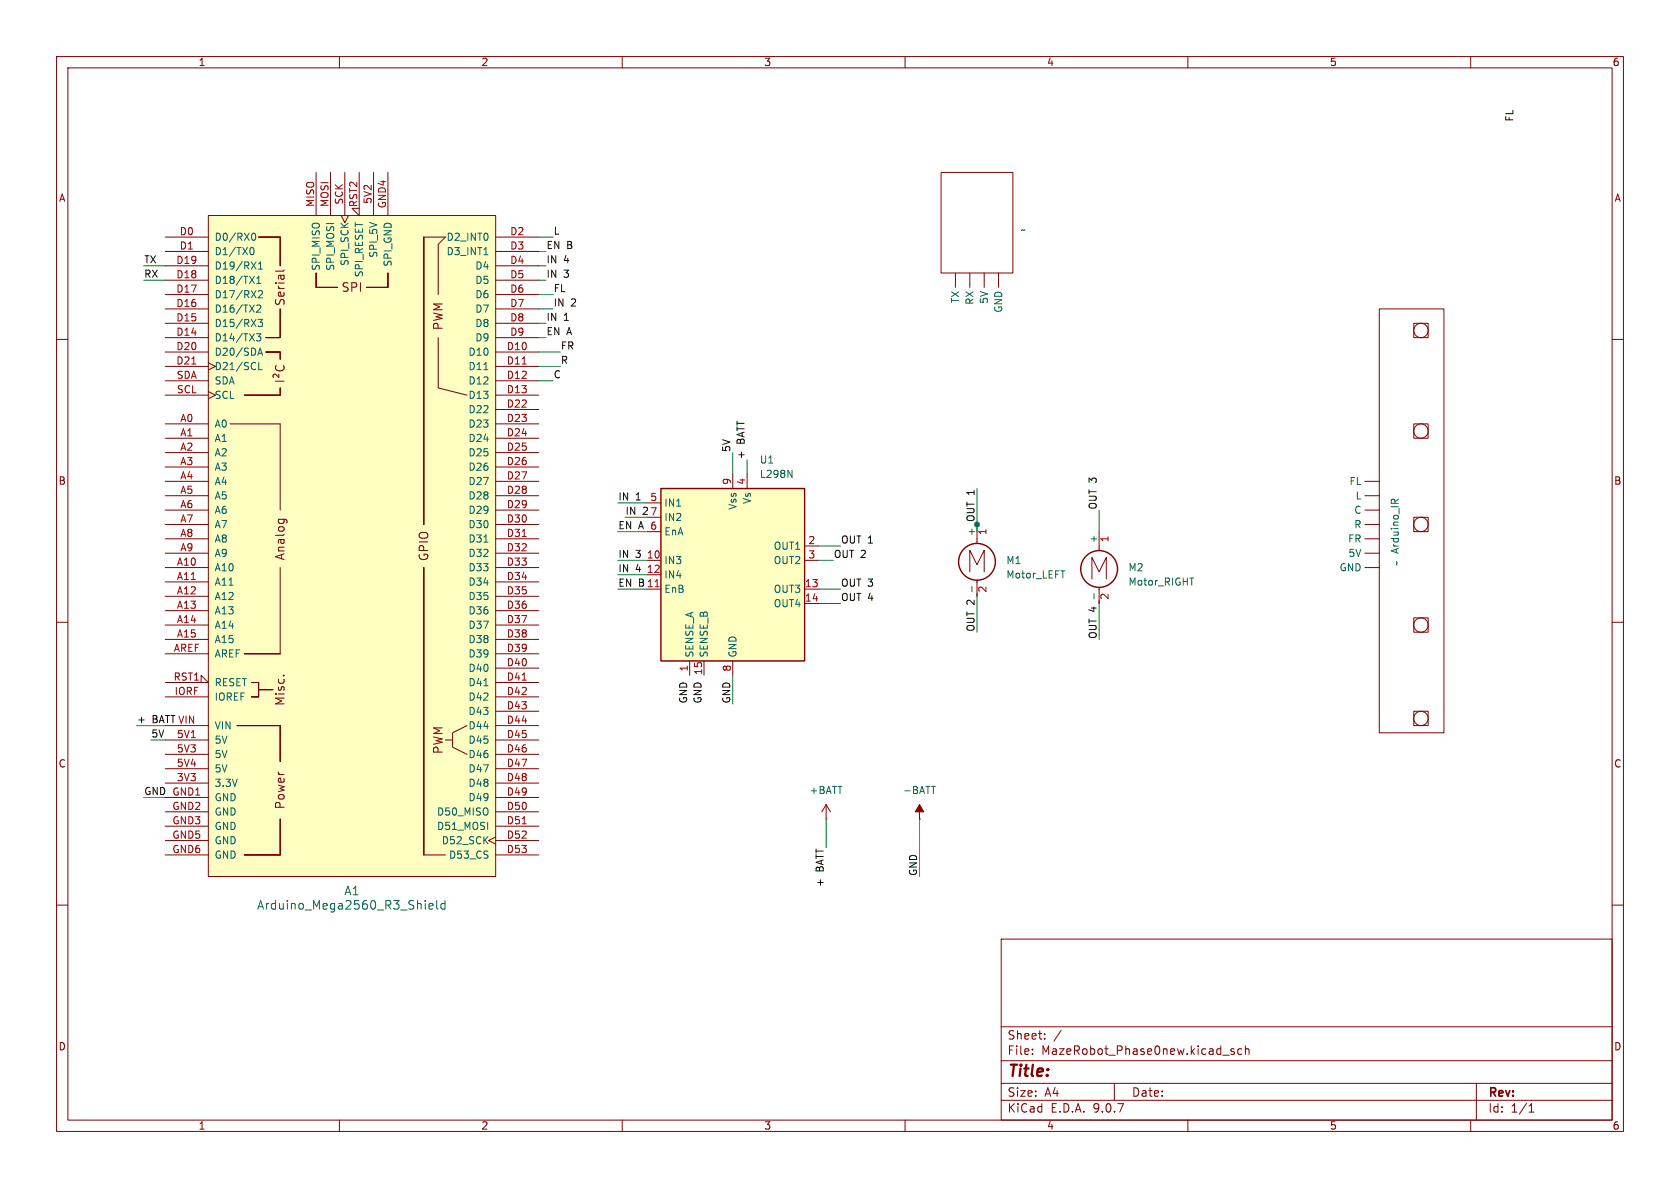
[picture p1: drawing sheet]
<svg xmlns="http://www.w3.org/2000/svg" width="297mm" height="210mm" viewBox="0 0 297 210" stroke-linecap="round" stroke-linejoin="round" font-family="sans-serif">
<g fill="none" stroke="#840000" stroke-width=".18">
<path d="M10 10h277v190h-277zM12 12h273v186h-273zM60 10v2M110 10v2M160 10v2M210 10v2M260 10v2M10 60h2M285 60h2M10 110h2M285 110h2M10 160h2"/>
<path d="M177 166h108v32h-108zM285 160h2M60 198v2M110 198v2M160 198v2M177 194.5h108M177 191.5h108M177 187.5h108M177 181.5h108M182.5 186.3v.1M182.5 185.5v.1M184.7 183.6v.1"/>
<path d="M184.7 182.8v.1M187.6 182.1l-1.3 2M197 191.5v3M210 198v2M216.2 186.5h1.1M218.2 185.5l-.4-.1-.2 .2 .1 .2 .5 .2v.3h-.6M219.5 185.5l-.4-.1-.3 .3v.4l.2 .2h.5M220.2 185.5l.2-.1 .3 .1 .1 .9M220.2 184.9v1.5M260 198v2M261 191.5v6.5M270.3 196.6h.9"/>
<path d="M270.3 195.5l.4-.4v1.5"/>
</g>
<path d="M36.8 38.1h50.8v116.8h-50.8z" fill="#ffffc2"/>
<g fill="none" stroke="#840000" stroke-width=".18">
<path d="M36.8 38.1h50.8v116.8h-50.8zM55.9 30.5v7.6M58.4 30.5v7.6M60.3 38.1l.7 1.3 .6-1.3M61 30.5v7.6M63.5 30.5v7.6l-1.3-1.3h1.3M66 30.5v7.6M68.6 30.5v7.6M29.2 41.9h7.6M29.2 44.5h7.6M29.2 47h7.6M29.2 49.5h7.6"/>
<path d="M29.2 52.1h7.6M29.2 54.6h7.6M29.2 57.2h7.6M29.2 59.7h7.6M45.7 41.9h3.8zM47 59.7h2.5zM49.5 41.9v5.1zM49.5 54.6v5.1zM50.2 47.7l-.2 .2h-1.3M55.9 48.3v2.5zM55.9 50.8h3.8zM64.8 50.8h3.8z"/>
<path d="M68.6 48.3v2.5zM74.9 41.9h3.8l-1.2 1.3v8.9M74.9 41.9v50.8zM77.5 59.7v8.9l5 1.3M87.6 41.9h7.6M87.6 44.5h7.6M87.6 47h7.6M87.6 49.5h7.6M87.6 52.1h7.6M87.6 54.6h7.6M87.6 57.2h7.6M87.6 59.7h7.6"/>
<path d="M243.8 54.6h11.5v74.9h-11.5zM249.9 57.2h2.6v2.5h-2.6zM29.2 74.9h7.6M29.2 62.2h7.6M29.2 64.8h7.6M29.2 67.3h7.6M29.2 69.9h7.6M29.2 77.5h7.6M36.8 64.1l1.3 .7-1.3 .6M36.8 69.2l1.3 .7-1.3 .6M40.6 74.9h8.9v15.3M43.2 69.9h6.3z"/>
<path d="M47 62.2h2.5zM48.7 67.4h1.5M48.8 64.6a.61 .61 0 0 0 0 .8 .61 .61 0 0 0 .8 .2 .57 .57 0 0 0 .6-.3 .57 .57 0 0 0-.1-.7M49.3 66.1v.6l-.5-.5a.31 .31 0 0 0-.5 .2v.3M49.5 62.2v1.3zM49.5 68.6v1.3zM87.6 74.9h7.6M87.6 62.2h7.6M87.6 64.8h7.6M87.6 67.3h7.6M87.6 69.9h7.6M87.6 77.5h7.6"/>
<path d="M87.6 72.4h7.6M249.9 74.9h2.6v2.6h-2.6zM29.2 80h7.6M29.2 82.6h7.6M29.2 85.1h7.6M29.2 87.6h7.6M29.2 90.2h7.6M29.2 92.7h7.6M29.2 95.3h7.6M29.2 97.8h7.6M49.2 91.8h1.2l.3 .1M49.3 91.8l-.1 .1"/>
<path d="M50.2 91.8v.1M87.6 80h7.6M87.6 82.6h7.6M87.6 85.1h7.6M87.6 87.6h7.6M87.6 90.2h7.6M87.6 92.7h7.6M87.6 95.3h7.6M87.6 97.8h7.6M241.3 85.1h2.5M241.3 87.6h2.5M241.3 90.2h2.5"/>
<path d="M241.3 92.7h2.5M241.3 95.3h2.5M241.3 97.8h2.5M249.9 91.4h2.6v2.6h-2.6zM29.2 100.3h7.6M29.2 102.9h7.6M29.2 105.4h7.6M29.2 108h7.6M29.2 110.5h7.6M29.2 113h7.6M29.2 115.6h7.6M43.2 115.6h6.3z"/>
<path d="M49.5 100.3v15.3M50.1 119.4h.1M74.9 100.3v50.8zM87.6 100.3h7.6M87.6 102.9h7.6M87.6 105.4h7.6M87.6 108h7.6M87.6 110.5h7.6M87.6 113h7.6M87.6 115.6h7.6M87.6 118.1h7.6M241.3 100.3h2.5"/>
<path d="M249.9 109.2h2.6v2.6h-2.6zM29.2 120.7h7.6l-1.2-1.3v1.3M29.2 130.8h7.6M29.2 123.2h7.6M29.2 128.3h7.6M29.2 133.4h7.6M29.2 135.9h7.6M29.2 138.4h7.6M41.9 128.3h7.6zM44.4 120.7h1.3zM44.4 123.2h1.3zM45.7 120.7v2.5z"/>
<path d="M45.7 121.9h2.6zM49.5 128.3v6.3zM78.7 130.8h1.3M82.5 128.3l-2.5 1.2v2.6l2.5 1.3M87.6 130.8h7.6M87.6 120.7h7.6M87.6 123.2h7.6M87.6 128.3h7.6M87.6 133.4h7.6M87.6 135.9h7.6M87.6 138.4h7.6M87.6 125.7h7.6"/>
<path d="M249.9 125.7h2.6v2.6h-2.6zM29.2 151.1h7.6M29.2 141h7.6M29.2 143.5h7.6M29.2 146.1h7.6M29.2 148.6h7.6M43.2 151.1h6.3zM49.5 144.8v6.3zM74.9 151.1h3.8M87.6 148l-1.2 .6 1.2 .6M87.6 151.1h7.6M87.6 141h7.6"/>
<path d="M87.6 143.5h7.6M87.6 146.1h7.6M87.6 148.6h7.6"/>
<circle cx="251.2" cy="58.4" r="1.27"/>
<circle cx="251.2" cy="76.2" r="1.27"/>
<circle cx="251.2" cy="92.7" r="1.27"/>
<circle cx="251.2" cy="110.5" r="1.27"/>
<circle cx="251.2" cy="127" r="1.27"/>
</g>
<g fill="none" stroke="#006464" stroke-width=".18">
<path d="M44.4 43.8h.1a.68 .68 0 0 1 .4 .6 .68 .68 0 0 1-.4 .6h-.1M44.5 41.5l.3-.3a.68 .68 0 0 1 .4 .7 .68 .68 0 0 1-.4 .6l-.3-.3M45.3 59h.8l-.4 .5 .3 .1v.5l-.1 .2-.6-.2M45.4 50.1h.7M45.4 49.2l.3-.4v1.3M45.4 54l.5-.1 .2 .4-.8 .9h.8M45.6 56.5h.8l-.4 .4 .4 .2v.5l-.2 .1-.6-.1M45.7 47.6h.7M45.7 46.7l.3-.4v1.3M45.7 51.5l.5-.1 .2 .3-.8 .9h.8M85.5 45h.8M45.6 62.8l.4-1.3 .4 1.3"/>
<path d="M45.7 62.4h.6M45.7 64.1v1.2h.7M85.5 65.3h.8M85.5 95.8h.8M245.9 89v-.5l.3-.3 .3 .2 .1 .6M247.2 88.2l-.6 .5M85.5 121.2h.8M77.2 159.2v1.3l.2 .2M78.7 159.8l-.5-.1-.3 .3v.4l.2 .2h.6M78.7 159.2v1.5M75.8 160.2l.8-.1-.1-.3-.4-.1-.3 .2 .1 .7h.6"/>
</g>
<path d="M33.9 64.4h.7M92.3 64.4h.7M92.3 94.8h.7M92.3 120.2h.7M92.3 145.6h.7" fill="none" stroke="#a90000" stroke-width=".18"/>
<path d="M116.8 86.4h25.4v30.4h-25.4z" fill="#ffffc2"/>
<g fill="none" stroke="#840000" stroke-width=".25">
<path d="M116.8 86.4h25.4v30.4h-25.4z"/>
<circle cx="172.7" cy="99.3" r="3.3"/>
<circle cx="194.3" cy="100.6" r="3.3"/>
</g>
<g fill="none" stroke="#840000" stroke-width=".18">
<path d="M166.4 30.5h12.7v17.8h-12.7zM168.9 48.3v2.5M171.4 48.3v2.5M174 48.3v2.5M176.5 48.3v2.5M114.3 88.9h2.5M114.3 91.4h2.5M114.3 94h2.5M114.3 99.1h2.5M129.5 83.8v2.6M132.1 83.8v2.6M142.2 99.1h2.6"/>
<path d="M142.2 96.5h2.6M172.7 92.7v3.4M194.3 94v3.3M114.3 101.6h2.5M114.3 104.1h2.5M121.9 116.8v2.6M124.5 116.8v2.6M129.5 116.8v2.6M142.2 104.1h2.6M142.2 106.7h2.6M171.4 101.1v-3.8l1.3 2.5 1.3-2.5v3.8M172.7 102.6v2.8"/>
<path d="M193 102.4v-3.8l1.3 2.5 1.3-2.5v3.8M194.3 103.8v2.9M146 144.8h.1M146 142.2l-.7 1.3M146 142.2l.8 1.3M146 142.2v2.6M162.6 144.8h.1M162.6 142.2v2.6"/>
</g>
<path d="M115.8 103.7h.7" fill="none" stroke="#a90000" stroke-width=".18"/>
<path d="M139.3 83.1l.7 1.3v-1.3M171.8 103.7v.9M187.5 100.9h.8M193.4 104.9v1M210.3 102.2h.8M164.6 139h.8" fill="none" stroke="#006464" stroke-width=".18"/>
<path d="M162.6 142.2l.7 1.3h-1.5z" fill="#840000" stroke="#840000" stroke-width=".18"/>
<g fill="none" stroke="#009600" stroke-width=".18">
<path d="M25.4 47h3.8M25.4 49.5h3.8M95.2 47h1.3M95.2 41.9h2.6M95.2 59.7h1.3M95.2 54.6h2.6M95.2 57.2h1.3M95.2 49.5h1.3M95.2 52.1h2.6M95.2 44.5h1.3M95.2 62.2h3.9M95.2 67.3h2.6"/>
<path d="M95.2 64.8h3.9M109.2 99.1h5.1M109.2 88.9h5.1M109.2 94h5.1M110.5 91.4h3.8M129.5 80v3.8M132.1 81.3v2.5M144.8 99.1h2.5M144.8 96.5h3.8M172.7 86.4v7.6M194.3 90.2v3.8M109.2 104.1h5.1"/>
<path d="M109.2 101.6h5.1M129.5 119.4v5.1M144.8 106.7h3.8M144.8 104.1h3.8M172.7 105.4v6.4M194.3 106.7v6.3M24.1 128.3h5.1M25.4 141h3.8M146 144.8v5.1M162.6 144.8v10.1"/>
</g>
<circle cx="172.7" cy="92.7" r=".46" fill="#009600" stroke="#009600" stroke-width=".18"/>
<text font-size="2.8" fill="#840000" x="178" y="190.9">Title:</text>
<g font-size="2.1" fill="#840000">
<text x="60.3" y="51.8">SPI</text>
<text x="50.5" y="54.2" transform="rotate(-90 50.5 54.2)">Serial</text>
<text x="78.5" y="58.5" transform="rotate(-90 78.5 58.5)">PWM</text>
<text x="50.5" y="99.1" transform="rotate(-90 50.5 99.1)">Analog</text>
<text x="75.9" y="99.3" transform="rotate(-90 75.9 99.3)">GPIO</text>
<text x="50.5" y="124.9" transform="rotate(-90 50.5 124.9)">Misc.</text>
<text x="78.5" y="133.4" transform="rotate(-90 78.5 133.4)">PWM</text>
<text x="50.5" y="143.2" transform="rotate(-90 50.5 143.2)">Power</text>
<text x="178" y="184">Sheet:</text>
<text x="178" y="186.7">File:</text>
<text x="184.1" y="186.7">MazeRobot_Phase0new.kicad_sch</text>
<text x="178" y="196.9">KiCad</text>
<text x="178" y="194.1">Size:</text>
<text x="184.7" y="194.1">A4</text>
<text x="185.7" y="196.9">E.D.A.</text>
<text x="193.3" y="196.9">9.0.7</text>
<text x="200" y="194.1">Date:</text>
<text x="263" y="194.3">Rev:</text>
<text x="263" y="196.9">Id:</text>
<text x="267.1" y="196.9">1/1</text>
</g>
<g font-size="2.1" fill="#006464">
<text x="45.4" y="161">Arduino_Mega2560_R3_Shield</text>
<text x="60.8" y="158.5">A1</text>
</g>
<g font-size="1.8" fill="#840000">
<text x="35" y="11.9">1</text>
<text x="85" y="11.9">2</text>
<text x="135" y="11.9">3</text>
<text x="185" y="11.9">4</text>
<text x="235" y="11.9">5</text>
<text x="285" y="11.9">6</text>
<text x="10.3" y="35.9">A</text>
<text x="285.3" y="35.9">A</text>
<text x="10.3" y="85.9">B</text>
<text x="285.3" y="85.9">B</text>
<text x="10.3" y="135.9">C</text>
<text x="285.3" y="135.9">C</text>
<text x="10.3" y="185.9">D</text>
<text x="285.3" y="185.9">D</text>
<text x="35" y="199.9">1</text>
<text x="85" y="199.9">2</text>
<text x="135" y="199.9">3</text>
<text x="185" y="199.9">4</text>
<text x="235" y="199.9">5</text>
<text x="285" y="199.9">6</text>
</g>
<g font-size="1.8" fill="#0f0f0f">
<text x="267.6" y="21.6" transform="rotate(-90 267.6 21.6)">FL</text>
<text x="97.8" y="41.6">L</text>
<text x="25.4" y="46.6">TX</text>
<text x="96.5" y="44.1">EN B</text>
<text x="96.5" y="46.6">IN</text>
<text x="99.6" y="46.6">4</text>
<text x="25.4" y="49.2">RX</text>
<text x="96.5" y="49.2">IN</text>
<text x="97.8" y="51.7">FL</text>
<text x="99.6" y="49.2">3</text>
<text x="96.5" y="56.8">IN</text>
<text x="96.5" y="59.3">EN A</text>
<text x="97.8" y="54.3">IN</text>
<text x="99.6" y="56.8">1</text>
<text x="100.9" y="54.3">2</text>
<text x="99.1" y="64.4">R</text>
<text x="99.1" y="61.9">FR</text>
<text x="97.8" y="67">C</text>
<text x="129.2" y="80" transform="rotate(-90 129.2 80)">5V</text>
<text x="131.7" y="81.3" transform="rotate(-90 131.7 81.3)">+</text>
<text x="131.7" y="78.5" transform="rotate(-90 131.7 78.5)">BATT</text>
<text x="109.2" y="88.6">IN</text>
<text x="112.3" y="88.6">1</text>
<text x="109.2" y="93.6">EN A 6</text>
<text x="110.5" y="91.1">IN</text>
<text x="113.6" y="91.1">27</text>
<text x="172.4" y="92.4" transform="rotate(-90 172.4 92.4)">OUT 1</text>
<text x="194" y="90.2" transform="rotate(-90 194 90.2)">OUT 3</text>
<text x="109.2" y="98.7">IN</text>
<text x="109.2" y="101.3">IN</text>
<text x="112.3" y="98.7">3</text>
<text x="112.3" y="101.3">4</text>
<text x="147.3" y="98.7">OUT 2</text>
<text x="148.6" y="96.2">OUT 1</text>
<text x="109.2" y="103.8">EN B11</text>
<text x="148.6" y="103.8">OUT 3</text>
<text x="148.6" y="106.3">OUT 4</text>
<text x="172.4" y="111.8" transform="rotate(-90 172.4 111.8)">OUT 2 -</text>
<text x="194" y="113" transform="rotate(-90 194 113)">OUT 4 -</text>
<text x="121.6" y="124.5" transform="rotate(-90 121.6 124.5)">GND</text>
<text x="124.1" y="124.5" transform="rotate(-90 124.1 124.5)">GND 15</text>
<text x="129.2" y="124.5" transform="rotate(-90 129.2 124.5)">GND</text>
<text x="24.1" y="127.9">+</text>
<text x="26.9" y="127.9">BATTVIN</text>
<text x="25.4" y="140.6">GND GND1</text>
<text x="145.7" y="154.2" transform="rotate(-90 145.7 154.2)">BATT</text>
<text x="162.2" y="154.9" transform="rotate(-90 162.2 154.9)">GND</text>
<text x="145.7" y="156.9" transform="rotate(-90 145.7 156.9)">+</text>
</g>
<g font-size="1.8" fill="#a90000">
<text x="31.7" y="41.7">D0</text>
<text x="55.6" y="36.7" transform="rotate(-90 55.6 36.7)">MISO</text>
<text x="58.2" y="36.7" transform="rotate(-90 58.2 36.7)">MOSI</text>
<text x="60.7" y="36.3" transform="rotate(-90 60.7 36.3)">SCK</text>
<text x="63.2" y="36.7" transform="rotate(-90 63.2 36.7)">RST2</text>
<text x="65.8" y="36.1" transform="rotate(-90 65.8 36.1)">5V2</text>
<text x="68.3" y="36.9" transform="rotate(-90 68.3 36.9)">GND4</text>
<text x="90.1" y="41.7">D2</text>
<text x="31.1" y="46.7">D19</text>
<text x="31.7" y="44.2">D1</text>
<text x="90.1" y="44.2">D3</text>
<text x="90.1" y="46.7">D4</text>
<text x="31.1" y="49.3">D18</text>
<text x="31.1" y="51.8">D17</text>
<text x="90.1" y="49.3">D5</text>
<text x="90.1" y="51.8">D6</text>
<text x="31.1" y="54.4">D16</text>
<text x="31.1" y="56.9">D15</text>
<text x="31.1" y="59.4">D14</text>
<text x="90.1" y="54.4">D7</text>
<text x="90.1" y="56.9">D8</text>
<text x="90.1" y="59.4">D9</text>
<text x="31.1" y="62">D20</text>
<text x="31.1" y="64.5">D21</text>
<text x="89.5" y="62">D10</text>
<text x="89.5" y="64.5">D11</text>
<text x="31.1" y="67.1">SDA</text>
<text x="31.2" y="69.6">SCL</text>
<text x="89.5" y="67.1">D12</text>
<text x="89.5" y="69.6">D13</text>
<text x="31.8" y="74.7">A0</text>
<text x="31.8" y="77.2">A1</text>
<text x="89.5" y="72.1">D22</text>
<text x="89.5" y="74.7">D23</text>
<text x="89.5" y="77.2">D24</text>
<text x="31.8" y="79.8">A2</text>
<text x="31.8" y="82.3">A3</text>
<text x="89.5" y="79.8">D25</text>
<text x="89.5" y="82.3">D26</text>
<text x="31.8" y="84.8">A4</text>
<text x="31.8" y="87.4">A5</text>
<text x="31.8" y="89.9">A6</text>
<text x="89.5" y="84.8">D27</text>
<text x="89.5" y="87.4">D28</text>
<text x="89.5" y="89.9">D29</text>
<text x="114.9" y="88.6">5</text>
<text x="129.3" y="85.8" transform="rotate(-90 129.3 85.8)">9</text>
<text x="131.8" y="85.8" transform="rotate(-90 131.8 85.8)">4</text>
<text x="31.8" y="92.5">A7</text>
<text x="31.8" y="95">A8</text>
<text x="89.5" y="92.5">D30</text>
<text x="89.5" y="95">D31</text>
<text x="174.7" y="94.7" transform="rotate(-90 174.7 94.7)">1</text>
<text x="196.3" y="96" transform="rotate(-90 196.3 96)">1</text>
<text x="31.2" y="100.1">A10</text>
<text x="31.8" y="97.5">A9</text>
<text x="89.5" y="97.5">D32</text>
<text x="89.5" y="100.1">D33</text>
<text x="114.3" y="98.8">10</text>
<text x="114.3" y="101.3">12</text>
<text x="142.8" y="96.3">2</text>
<text x="142.8" y="98.8">3</text>
<text x="31.2" y="102.6">A11</text>
<text x="31.2" y="105.2">A12</text>
<text x="31.2" y="107.7">A13</text>
<text x="89.5" y="102.6">D34</text>
<text x="89.5" y="105.2">D35</text>
<text x="89.5" y="107.7">D36</text>
<text x="142.2" y="103.9">13</text>
<text x="142.2" y="106.4">14</text>
<text x="174.7" y="104.8" transform="rotate(-90 174.7 104.8)">2</text>
<text x="196.3" y="106.1" transform="rotate(-90 196.3 106.1)">2</text>
<text x="31.2" y="110.2">A14</text>
<text x="31.2" y="112.8">A15</text>
<text x="89.5" y="110.2">D37</text>
<text x="89.5" y="112.8">D38</text>
<text x="30.6" y="115.3">AREF</text>
<text x="89.5" y="115.3">D39</text>
<text x="89.5" y="117.9">D40</text>
<text x="121.7" y="118.8" transform="rotate(-90 121.7 118.8)">1</text>
<text x="129.3" y="118.8" transform="rotate(-90 129.3 118.8)">8</text>
<text x="30.6" y="120.4">RST1</text>
<text x="30.8" y="122.9">IORF</text>
<text x="89.5" y="120.4">D41</text>
<text x="89.5" y="122.9">D42</text>
<text x="89.5" y="125.5">D43</text>
<text x="31.2" y="130.6">5V1</text>
<text x="89.5" y="128">D44</text>
<text x="89.5" y="130.6">D45</text>
<text x="31.2" y="133.1">5V3</text>
<text x="31.2" y="135.6">5V4</text>
<text x="89.5" y="133.1">D46</text>
<text x="89.5" y="135.6">D47</text>
<text x="30.4" y="143.3">GND2</text>
<text x="31.2" y="138.2">3V3</text>
<text x="89.5" y="138.2">D48</text>
<text x="89.5" y="140.7">D49</text>
<text x="89.5" y="143.3">D50</text>
<text x="30.4" y="145.8">GND3</text>
<text x="30.4" y="148.3">GND5</text>
<text x="89.5" y="145.8">D51</text>
<text x="89.5" y="148.3">D52</text>
<text x="30.4" y="150.9">GND6</text>
<text x="89.5" y="150.9">D53</text>
</g>
<g font-size="1.8" fill="#006464">
<text x="180.3" y="41.5">~</text>
<text x="37.8" y="42.8">D0/RX0</text>
<text x="37.8" y="45.3">D1/TX0</text>
<text x="37.8" y="47.9">D19/RX1</text>
<text x="56.7" y="48" transform="rotate(-90 56.7 48)">SPI_MISO</text>
<text x="59.3" y="48" transform="rotate(-90 59.3 48)">SPI_MOSI</text>
<text x="61.8" y="47.1" transform="rotate(-90 61.8 47.1)">SPI_SCK</text>
<text x="66.9" y="45.7" transform="rotate(-90 66.9 45.7)">SPI_5V</text>
<text x="69.4" y="47.2" transform="rotate(-90 69.4 47.2)">SPI_GND</text>
<text x="78.9" y="42.8">D2_INT0</text>
<text x="78.9" y="45.3">D3_INT1</text>
<text x="83.9" y="47.9">D4</text>
<text x="37.8" y="50.4">D18/TX1</text>
<text x="37.8" y="52.9">D17/RX2</text>
<text x="64.4" y="49.1" transform="rotate(-90 64.4 49.1)">SPI_RESET</text>
<text x="83.9" y="50.4">D5</text>
<text x="83.9" y="52.9">D6</text>
<text x="169.8" y="53.7" transform="rotate(-90 169.8 53.7)">TX</text>
<text x="172.3" y="54" transform="rotate(-90 172.3 54)">RX</text>
<text x="174.9" y="53.8" transform="rotate(-90 174.9 53.8)">5V</text>
<text x="37.8" y="55.5">D16/TX2</text>
<text x="37.8" y="58">D15/RX3</text>
<text x="83.9" y="55.5">D7</text>
<text x="83.9" y="58">D8</text>
<text x="177.4" y="55.4" transform="rotate(-90 177.4 55.4)">GND</text>
<text x="37.8" y="60.6">D14/TX3</text>
<text x="37.8" y="63.1">D20/SDA</text>
<text x="37.8" y="65.6">D21/SCL</text>
<text x="82.7" y="63.1">D10</text>
<text x="82.7" y="65.6">D11</text>
<text x="83.9" y="60.6">D9</text>
<text x="37.8" y="68.2">SDA</text>
<text x="37.8" y="70.7">SCL</text>
<text x="82.7" y="68.2">D12</text>
<text x="82.7" y="70.7">D13</text>
<text x="37.8" y="75.8">A0</text>
<text x="82.7" y="73.3">D22</text>
<text x="82.7" y="75.8">D23</text>
<text x="37.8" y="78.3">A1</text>
<text x="37.8" y="80.9">A2</text>
<text x="37.8" y="83.4">A3</text>
<text x="82.7" y="78.3">D24</text>
<text x="82.7" y="80.9">D25</text>
<text x="82.7" y="83.4">D26</text>
<text x="134.2" y="82.1">U1</text>
<text x="37.8" y="86">A4</text>
<text x="37.8" y="88.5">A5</text>
<text x="82.7" y="86">D27</text>
<text x="82.7" y="88.5">D28</text>
<text x="117.3" y="89.8">IN1</text>
<text x="132.9" y="89.2" transform="rotate(-90 132.9 89.2)">Vs</text>
<text x="134.2" y="84.7">L298N</text>
<text x="238.5" y="86">FL</text>
<text x="239.6" y="88.5">L</text>
<text x="37.8" y="91">A6</text>
<text x="37.8" y="93.6">A7</text>
<text x="82.7" y="91">D29</text>
<text x="82.7" y="93.6">D30</text>
<text x="117.3" y="92.3">IN2</text>
<text x="117.3" y="94.8">EnA</text>
<text x="130.4" y="90.2" transform="rotate(-90 130.4 90.2)">Vss</text>
<text x="172.5" y="94.9" transform="rotate(-90 172.5 94.9)">+</text>
<text x="239.3" y="93.6">R</text>
<text x="239.3" y="91">C</text>
<text x="37.8" y="96.1">A8</text>
<text x="37.8" y="98.7">A9</text>
<text x="37.8" y="101.2">A10</text>
<text x="82.7" y="96.1">D31</text>
<text x="82.7" y="98.7">D32</text>
<text x="82.7" y="101.2">D33</text>
<text x="117.3" y="99.9">IN3</text>
<text x="136.7" y="97.4">OUT1</text>
<text x="136.7" y="99.9">OUT2</text>
<text x="177.8" y="99.9">M1</text>
<text x="194.1" y="96.1" transform="rotate(-90 194.1 96.1)">+</text>
<text x="199.4" y="101.2">M2</text>
<text x="236.7" y="101.2">GND</text>
<text x="238.2" y="96.1">FR</text>
<text x="238.3" y="98.7">5V</text>
<text x="247.8" y="100.1" transform="rotate(-90 247.8 100.1)">~ Arduino_IR</text>
<text x="37.8" y="103.7">A11</text>
<text x="37.8" y="106.3">A12</text>
<text x="82.7" y="103.7">D34</text>
<text x="82.7" y="106.3">D35</text>
<text x="117.3" y="102.5">IN4</text>
<text x="117.3" y="105">EnB</text>
<text x="136.7" y="105">OUT3</text>
<text x="136.7" y="107.5">OUT4</text>
<text x="177.8" y="102.5">Motor_LEFT</text>
<text x="199.4" y="103.7">Motor_RIGHT</text>
<text x="37.8" y="108.8">A13</text>
<text x="37.8" y="111.4">A14</text>
<text x="37.8" y="113.9">A15</text>
<text x="82.7" y="108.8">D36</text>
<text x="82.7" y="111.4">D37</text>
<text x="82.7" y="113.9">D38</text>
<text x="37.8" y="116.4">AREF</text>
<text x="82.7" y="116.4">D39</text>
<text x="82.7" y="119">D40</text>
<text x="122.8" y="116.3" transform="rotate(-90 122.8 116.3)">SENSE_A</text>
<text x="125.3" y="116.3" transform="rotate(-90 125.3 116.3)">SENSE_B</text>
<text x="130.4" y="116.3" transform="rotate(-90 130.4 116.3)">GND</text>
<text x="37.8" y="121.5">RESET</text>
<text x="37.8" y="124.1">IOREF</text>
<text x="82.7" y="121.5">D41</text>
<text x="82.7" y="124.1">D42</text>
<text x="37.8" y="129.1">VIN</text>
<text x="37.8" y="131.7">5V</text>
<text x="82.7" y="126.6">D43</text>
<text x="82.7" y="129.1">D44</text>
<text x="82.7" y="131.7">D45</text>
<text x="37.8" y="134.2">5V</text>
<text x="37.8" y="136.8">5V</text>
<text x="82.7" y="134.2">D46</text>
<text x="82.7" y="136.8">D47</text>
<text x="37.8" y="139.3">3.3V</text>
<text x="37.8" y="141.8">GND</text>
<text x="82.7" y="139.3">D48</text>
<text x="82.7" y="141.8">D49</text>
<text x="143" y="140.6">+BATT</text>
<text x="159.5" y="140.6">-BATT</text>
<text x="37.8" y="144.4">GND</text>
<text x="37.8" y="146.9">GND</text>
<text x="37.8" y="149.5">GND</text>
<text x="77.2" y="144.4">D50_MISO</text>
<text x="77.2" y="146.9">D51_MOSI</text>
<text x="78" y="149.5">D52_SCK</text>
<text x="37.8" y="152">GND</text>
<text x="79.3" y="152">D53_CS</text>
</g>
<text font-size="1.8" fill="#009600" x="26.7" y="130.5">5V</text>
</svg>
